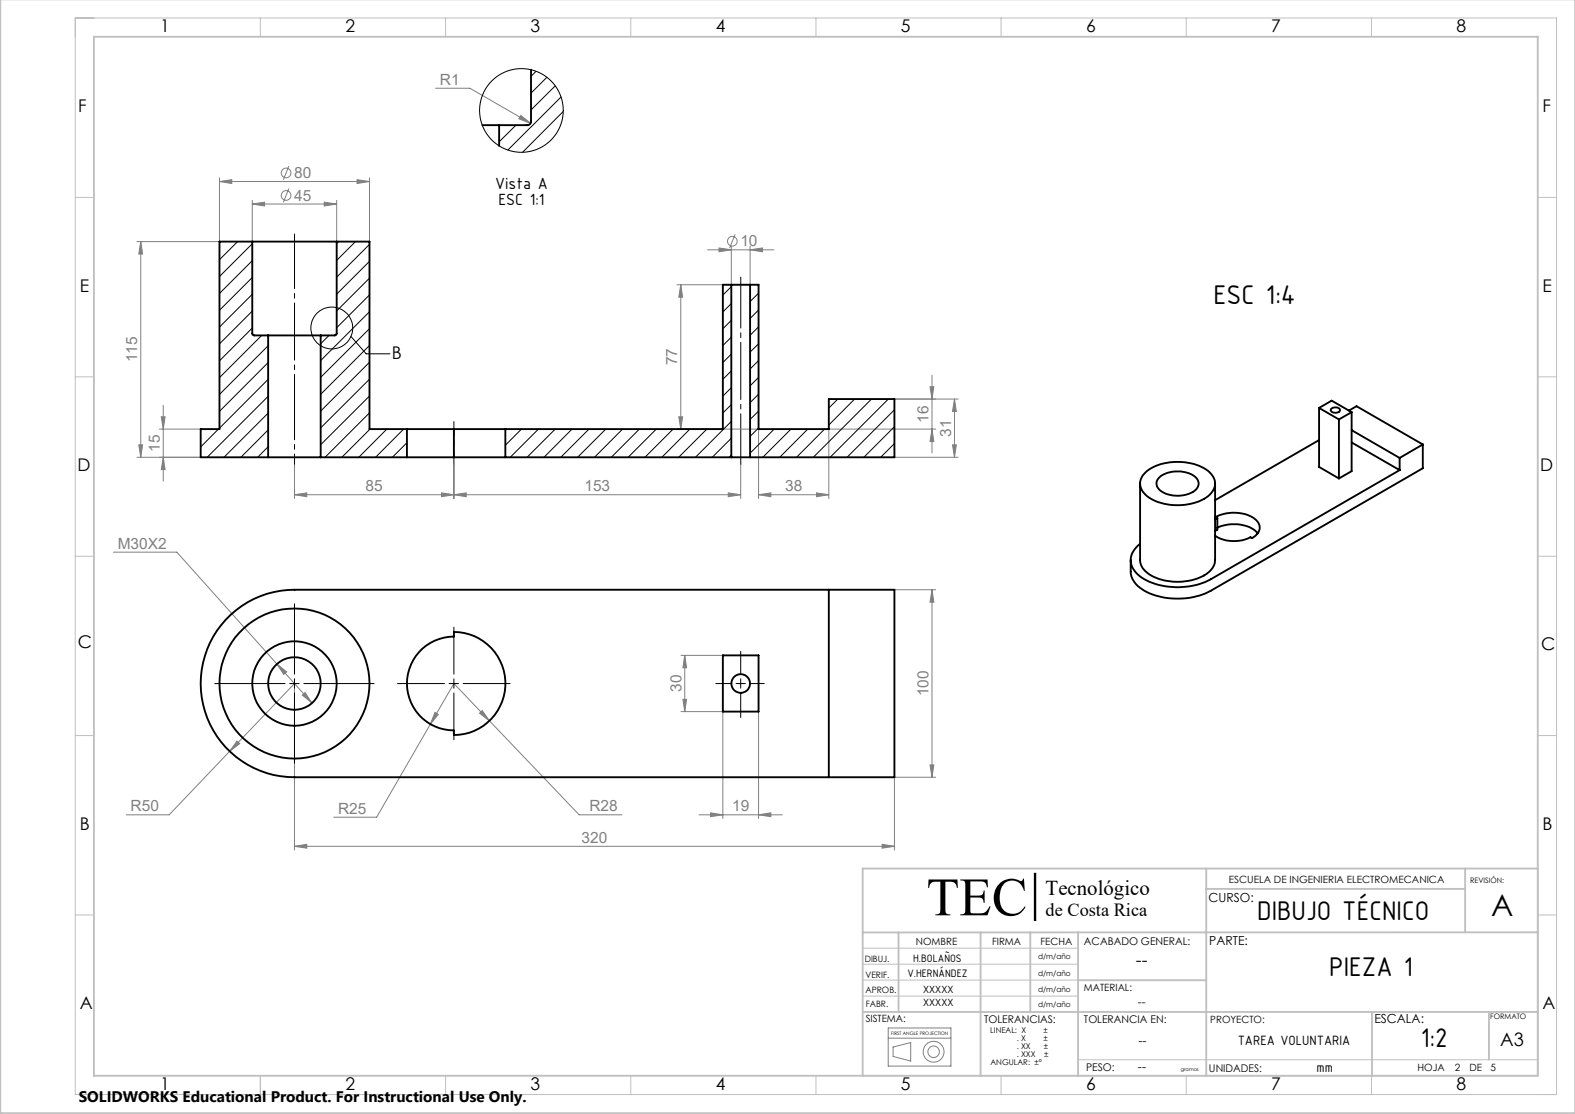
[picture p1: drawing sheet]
<svg xmlns="http://www.w3.org/2000/svg" width="420mm" height="297mm" viewBox="0 0 420 297" stroke-linecap="round" stroke-linejoin="round" font-family="sans-serif">
<g fill="none" stroke="#c0c0c0" stroke-width=".27">
<path d="M20.1 4.8h395v287h-395zM69.4 4.8v5M118.8 4.8v5M168.2 4.8v5M217.6 4.8v5M266.9 4.8v5M316.3 4.8v5M365.7 4.8v5M20.1 52.6h4.9M410.1 52.6h5M20.1 100.5h4.9M410.1 100.5h5"/>
<path d="M20.1 148.3h4.9M410.1 148.3h5M20.1 196.1h4.9M410.1 196.1h5M230 231.6h180.1v55.2h-180.1M20.1 243.9h4.9M230 257.1h57.5M230 252.8h57.5M410.1 243.9h5M230 261.3h57.5M230 265.6h57.5M69.4 286.8v5"/>
<path d="M118.8 286.8v5M168.2 286.8v5M217.6 286.8v5M266.9 286.8v5M287.5 282.5h122.6M316.3 286.8v5M365.7 286.8v5"/>
</g>
<g fill="none" stroke="#c0c0c0" stroke-width=".5">
<path d="M.1 -.1v296.9h419.9M25 9.8h385.1v277h-385.1zM321.6 237h69.1M321.7 231.6v55.2M390.7 231.6v17M410.1 231.6h-180.1v55.2M239.6 248.6v21.2M261.5 248.6v38.3M274.7 248.6v21.2M287.5 248.6v38.2M410.1 248.6h-180.1M230 269.8h180.1"/>
<path d="M287.5 261.3h34.2M365.9 269.8v17M397.1 269.8v12.7"/>
</g>
<path d="M275.8 232.8h.4v12.6h-.4z" fill="none" stroke="#00f" stroke-width=".27"/>
<path d="M276 232.8v12.6" fill="none" stroke="#000" stroke-width=".39"/>
<g fill="none" stroke="#808080" stroke-width=".27">
<path d="M116.2 23.5h9.1l16.2 9.4M138.9 30.8l2.6 2.1-3.1-1.2zM58.5 48.4l3.3-.5v1zM58.5 47.4v17h-22M58.5 48.4h40M67.3 54.4l3.3-.5v1zM67.3 53.4v11M67.3 54.4h22.5M77 50.3l-1.4 3.6M77 44.3l-1.4 3.6M86.5 53.9l3.3 .5-3.3 .5zM89.8 53.4v11"/>
<path d="M95.2 47.9l3.3 .5-3.3 .5zM98.5 47.4v17M37.5 64.4v57.5M37.5 64.4l.5 3.3h-1zM181.5 75.9v38.5M181.5 75.9l.5 3.3h-1zM188.7 66.6h17.7M191.7 66.1l3.3 .5-3.3 .5zM195 65.6v10.3M196 62.5l-1.4 3.6M200 66.6l3.3-.5v1zM200 65.6v10.3h-19.5"/>
<path d="M37 118.6h1l-.5 3.3zM42.5 114.4h11M43 111.1h1l-.5 3.3zM43.5 108.1v20.2M180.5 114.4h21.8v18.5M181 111.1h1l-.5 3.3zM238.5 106.4h17M248 103.1h1l-.5 3.3zM248.5 114.4l.5 3.3h-1zM248.5 100v20.8M249.5 114.4h-28.5v18.5M254 118.6h1l-.5 3.3z"/>
<path d="M254.5 106.4v15.5M254.5 106.4l.5 3.3h-1zM36.5 121.9h17M43.5 121.9l.5 3.3h-1zM78.5 131.9l3.3-.5v1zM78.5 123.9v9M78.5 131.9h119M117.7 131.4l3.3 .5-3.3 .5zM121 131.9l3.3-.5v1zM121 123.9v9M194.2 131.4l3.3 .5-3.3 .5zM197.5 123.9v9"/>
<path d="M202.3 131.9l3.3-.5v1zM202.3 131.9h18.7M217.7 131.4l3.3 .5-3.3 .5zM238.5 121.9h17M30.2 147.2h17l36 40.2M238.5 157.2h11M248.5 157.2v50M248.5 157.2l.5 3.3h-1zM73.8 177l2.6 2.1-.7 .7zM181.6 174.7h11.2M182.6 174.7l.5 3.3h-1zM182.6 174.7v15"/>
<path d="M63.2 197.6l.7 .7-2.7 2zM80.6 185.3l.8-.7 1.8 2.8zM114.8 193.1l-14.4 24.8h-11.4M116 189.9l.9 .6-2.1 2.6zM127.9 190.1l.7-.7 1.9 2.8zM130.5 192.2l23.9 25h11.5M130.5 192.2l-9.5-10-6.2 10.9M181.6 189.7h11.2v28.5M182.1 186.4h1l-.5 3.3zM202.3 189.7v28.5M61.2 200.3l-16.1 16.9h-11.4M61.2 200.3l17.3-18.1v44.4"/>
<path d="M186.4 217.2h22.2M189.5 216.7l3.3 .5-3.3 .5zM202.3 217.2l3.3-.5v1zM248 203.9h1l-.5 3.3zM249.5 207.2h-11v19.4M78.5 225.6l3.3-.5v1zM78.5 225.6h160M235.2 225.1l3.3 .5-3.3 .5zM236.9 276.8h16.7M236.9 274.1h16.7v10.1h-16.7zM238.2 279.1l4.7-1.1v4.9l-4.7-1.2z"/>
<circle cx="76.3" cy="52.1" r="1.29"/>
<circle cx="76.3" cy="46.1" r="1.29"/>
<circle cx="195.3" cy="64.3" r="1.29"/>
<circle cx="249" cy="280.4" r="1.53"/>
<circle cx="249" cy="280.4" r="2.78"/>
</g>
<g fill="none" stroke="#000" stroke-width=".27">
<path d="M93.6 89.7l4 4.6h6.4M78.5 161v18.7M121 167.2v12.5M197.5 173.6v6.1M57.3 182.2h18.7M77.3 182.2h2.5M78.5 181v2.5M78.5 184.7v18.8M81 182.2h18.8M106 182.2h12.5M119.8 182.2h2.5M121 181v2.5"/>
<path d="M121 184.7v12.5M123.5 182.2h12.5M190.9 182.2h4.1M196.3 182.2h2.5M197.5 181v2.5M197.5 184.7v6.6M200 182.2h3.8"/>
<circle cx="88.5" cy="87.5" r="5.6"/>
</g>
<path d="M121 123.9v-11.5" fill="none" stroke="#000" stroke-width=".27" stroke-dasharray="15.2 1.3 1.3 1.3" stroke-dashoffset="11.4"/>
<path d="M197.5 73.9v50" fill="none" stroke="#000" stroke-width=".27" stroke-dasharray="15.2 1.3 1.3 1.3" stroke-dashoffset="1.7"/>
<path d="M78.5 114.4v9.5" fill="none" stroke="#000" stroke-width=".27" stroke-dasharray="15.2 1.3 1.3 1.3" stroke-dashoffset="12.4"/>
<path d="M78.5 62.4v52" fill="none" stroke="#000" stroke-width=".27" stroke-dasharray="15.2 1.3 1.3 1.3" stroke-dashoffset=".7"/>
<g fill="#808080">
<path d="M200 66.6l3.3-.5v1zM191.7 66.1l3.3 .5-3.3 .5zM86.5 53.9l3.3 .5-3.3 .5zM67.3 54.4l3.3-.5v1zM95.2 47.9l3.3 .5-3.3 .5zM58.5 48.4l3.3-.5v1z"/>
<path d="M63.2 197.6l-2 2.7 2.7-2zM127.9 190.1l2.6 2.1-1.9-2.8zM116 189.9l-1.2 3.2 2.1-2.6zM189.5 216.7l3.3 .5-3.3 .5zM202.3 217.2l3.3-.5v1zM78.5 225.6l3.3-.5v1zM235.2 225.1l3.3 .5-3.3 .5zM80.6 185.3l2.6 2.1-1.8-2.8zM73.8 177l1.9 2.8 .7-.7zM78.5 131.9l3.3-.5v1zM117.7 131.4l3.3 .5-3.3 .5zM121 131.9l3.3-.5v1zM194.2 131.4l3.3 .5-3.3 .5zM202.3 131.9l3.3-.5v1zM217.7 131.4l3.3 .5-3.3 .5zM138.9 30.8l-.5 .9 3.1 1.2z"/>
<path d="M248 203.9h1l-.5 3.3zM248.5 157.2l.5 3.3h-1zM181 111.1h1l-.5 3.3zM181.5 75.9l.5 3.3h-1zM37 118.6h1l-.5 3.3zM37.5 64.4l.5 3.3h-1z"/>
<path d="M254 118.6h1l-.5 3.3zM254.5 106.4l.5 3.3h-1z"/>
<path d="M182.6 174.7l.5 3.3h-1zM182.1 186.4h1l-.5 3.3zM43 111.1h1l-.5 3.3zM43.5 121.9l.5 3.3h-1zM248 103.1h1l-.5 3.3zM248.5 114.4l.5 3.3h-1z"/>
</g>
<g fill="none" stroke="#000" stroke-width=".5">
<path d="M141.6 18.6v13.8a.96 .96 0 0 1-1 1h-7.5M128.6 33.4h4.5M133.1 33.4v5.5M67.3 64.4v24.6l.5 .4h3.7M67.3 64.4h22.5M67.3 64.4h-8.8v50h-5v7.5h18M89.8 64.4l-.1 24.7-.4 .3h-3.8M89.8 64.4h8.7v50h10M195 75.9h5M195 75.9h-2.2v38.5h-58M195 75.9v46M200 75.9h2.3v38.5h18.7v-8h17.5v15.5h-38.5"/>
<path d="M200 75.9v46M71.5 89.4h14M71.5 89.4v32.5M85.5 89.4v32.5M108.5 114.4h12.5M108.5 114.4v7.5M121 114.4h13.8M121 114.4v7.5M134.8 114.4v7.5M351.8 117.3l-27.8 16M351.8 108.8v15.7l5.2 3.1M351.8 108.8l5.2 3"/>
<path d="M351.8 108.8l3.3-2 5.3 3.1M354.9 109.1a1.49 1.49 0 0 1 2.4 .3 1.4 1.4 0 0 1-2.4-.1zM357 111.8v15.8M359.7 109.5l2-1.2 17.7 10.2M360.4 118l12.8 7.3M360.4 109.9v15.7l-3.4 2M360.4 109.9l-3.4 1.9M360.4 114.7l12.8 7.4M379.4 118.5v6.3l-56.5 32.7a19.4 19.4 0 0 1-18.3-.4 5.9 5.9 0 0 1-3.1-4.7v-3.1M379.4 118.5l-6.2 3.6M71.5 121.9h14M85.5 121.9h23"/>
<path d="M108.5 121.9h12.5M121 121.9h13.8M134.8 121.9h60.2M195 121.9h5M304 128.9v20.4a5.6 5.6 0 0 0 4.2 4.7 15.1 15.1 0 0 0 14-1.3 4.3 4.3 0 0 0 1.8-3.4v-20.4M305.4 126a14.6 14.6 0 0 1 15.1-1.5 4.8 4.8 0 0 1 3.3 5.6 8.4 8.4 0 0 1-6.9 4.3 13.9 13.9 0 0 1-11.5-2.5 3.8 3.8 0 0 1 0-5.9zM309.4 127a8.4 8.4 0 0 1 9.4 .2 2.37 2.37 0 0 1-.8 4 7.9 7.9 0 0 1-9.2-1.1 2.14 2.14 0 0 1 .6-3.1zM324.6 138.1l-.6 .4M324.6 138.1l-.4-.2a10.3 10.3 0 0 1 10.8 .7 2.7 2.7 0 0 1-.6 4.6l-.5 .3-.5-.3a9.6 9.6 0 0 1-9.4-.4M324.6 138.1v3.1l-.6 .4M373.2 125.3l-50.3 29.1a19.1 19.1 0 0 1-18.9-.8 5 5 0 0 1 0-8.6M373.2 122.1v3.2"/>
<path d="M221 157.2v50M324.6 140.7a10.1 10.1 0 0 1 10.4 1l.4 .5M61.5 163.9a25 25 0 0 1 17-6.7h160v50h-160a25 25 0 0 1-23.3-15.8 25 25 0 0 1 6.3-27.5zM112.6 172.9a12.7 12.7 0 0 1 8.4-3.2v-1.2a13.7 13.7 0 0 1 13.8 13.7 13.7 13.7 0 0 1-13.8 13.8v-1.3a12.5 12.5 0 0 1-11.6-8 12.5 12.5 0 0 1 3.2-13.8zM192.8 174.7h9.5v15h-9.5z"/>
<circle cx="78.5" cy="182.2" r="20"/>
<circle cx="78.5" cy="182.2" r="7"/>
<circle cx="78.5" cy="182.2" r="11.3"/>
<circle cx="197.5" cy="182.2" r="2.5"/>
</g>
<g fill="none" stroke="#000" stroke-width=".27">
<path d="M142.9 19l-1.3 1.4M137.6 33.4l-4.5 4.4M141.3 34.2l-5.9 5.8M145.8 20.6l-4.2 4.2M148.1 22.9l-6.5 6.4M149.6 25.9l-8.2 8.2M150.2 29.7l-10.9 10.9M58.9 64.4l-.4 .4M63.4 64.4l-4.9 4.8M67.3 65l-8.8 8.7M67.3 69.5l-8.8 8.7M67.3 74l-8.8 8.7"/>
<path d="M67.3 78.5l-8.8 8.7M90.3 64.4l-.5 .5M94.8 64.4l-5 5M98.5 65.2l-8.7 8.7M98.5 69.7l-8.7 8.7M98.5 74.2l-8.7 8.7M98.5 78.6l-8.7 8.8M195 76.4l-2.2 2.3M200 75.9h.1M202.3 78.2l-2.3 2.2M67.3 87.5l-8.8 8.7M67.3 82.9l-8.8 8.8"/>
<path d="M69.8 89.4l-11.3 11.3M71.5 92.2l-13 13M71.5 96.7l-13 13M87.7 89.4l-2.2 2.2M98.5 83.1l-13 13M98.5 87.6l-13 13M98.5 92.1l-13 13M98.5 96.6l-13 13M195 89.9l-2.2 2.2M195 94.4l-2.2 2.3M195 80.9l-2.2 2.3M195 85.4l-2.2 2.3"/>
<path d="M195 98.9l-2.2 2.2M202.3 82.7l-2.3 2.2M202.3 87.1l-2.3 2.3M202.3 91.6l-2.3 2.3M202.3 96.1l-2.3 2.3M53.8 114.4l-.3 .2M58.2 114.4l-4.7 4.8M71.5 105.7l-16.3 16.2M71.5 101.1l-13 13.1M71.5 110.1l-11.8 11.8M71.5 114.6l-7.3 7.3M71.5 119.1l-2.8 2.8"/>
<path d="M98.5 101.1l-13 13M98.5 105.6l-13 13M98.5 110.1l-11.8 11.8M98.7 114.4l-7.5 7.5M103.2 114.4l-7.5 7.5M107.6 114.4l-7.4 7.5M108.5 118l-3.9 3.9M139.1 114.4l-4.3 4.3M143.6 114.4l-7.5 7.5M148.1 114.4l-7.6 7.5M152.5 114.4l-7.4 7.5M157.1 114.4l-7.6 7.5"/>
<path d="M161.5 114.4l-7.5 7.5M166 114.4l-7.5 7.5M170.5 114.4l-7.5 7.5M175 114.4l-7.5 7.5M179.5 114.4l-7.5 7.5M184 114.4l-7.5 7.5M188.5 114.4l-7.5 7.5M195 103.4l-2.2 2.2M195 112.4l-9.5 9.5M195 107.9l-2.2 2.2M195 116.8l-5.1 5.1M202.3 100.6l-2.3 2.3"/>
<path d="M202.3 105.1l-2.3 2.2M202.3 109.6l-2.3 2.2M202.3 114.1l-2.3 2.2M206.4 114.4l-6.4 6.4M210.9 114.4l-7.5 7.5M215.4 114.4l-7.5 7.5M219.9 114.4l-7.5 7.5M223.4 106.4l-2.4 2.4M227.9 106.4l-6.9 6.9M232.4 106.4l-15.5 15.5M236.9 106.4l-15.5 15.5M238.5 109.3l-12.6 12.6"/>
<path d="M238.5 113.8l-8.1 8.1M238.5 118.2l-3.7 3.7M195 121.3l-.5 .6"/>
<circle cx="139.1" cy="29.5" r="11.2"/>
</g>
<text font-size="14.4" x="247.1" y="244">TEC</text>
<text font-size="8" x="397.7" y="244.1">A</text>
<g font-size="7.8">
<text x="323.6" y="80.9">ESC 1:4</text>
<text x="335.2" y="245.3">DIBUJO TÉCNICO</text>
<text x="354.5" y="260.3">PIEZA 1</text>
<text x="378.9" y="279.3">1:2</text>
</g>
<text font-size="5.6" x="278.8" y="238.7">Tecnológico</text>
<g font-size="4.9">
<text x="278.8" y="244.2">de Costa Rica</text>
<text x="400" y="279">A3</text>
</g>
<g font-size="4.7">
<text x="42.7" y="8.6">1</text>
<text x="92.1" y="8.6">2</text>
<text x="141.5" y="8.6">3</text>
<text x="190.9" y="8.6">4</text>
<text x="240.2" y="8.6">5</text>
<text x="289.6" y="8.6">6</text>
<text x="339" y="8.6">7</text>
<text x="388.4" y="8.6">8</text>
<text x="20.8" y="29.9">F</text>
<text x="411.3" y="29.9">F</text>
<text x="132" y="50.4">Vista A</text>
<text x="132.9" y="54.6">ESC 1:1</text>
<text x="21.3" y="77.8">E</text>
<text x="411.3" y="77.8">E</text>
<text x="104.5" y="95.6">B</text>
<text x="20.7" y="125.5">D</text>
<text x="410.7" y="125.6">D</text>
<text x="20.8" y="172.9">C</text>
<text x="410.9" y="173.4">C</text>
<text x="21.3" y="221.2">B</text>
<text x="411.3" y="221.2">B</text>
<text x="302.9" y="257.7">--</text>
<text x="21.3" y="269.1">A</text>
<text x="411.3" y="269.1">A</text>
<text x="42.7" y="290.6">1</text>
<text x="92.1" y="290.6">2</text>
<text x="141.5" y="290.6">3</text>
<text x="190.9" y="290.6">4</text>
<text x="240.2" y="290.6">5</text>
<text x="289.6" y="290.6">6</text>
<text x="339" y="290.6">7</text>
<text x="388.4" y="290.6">8</text>
</g>
<g font-size="4.1" fill="#808080">
<text x="117.3" y="22.6">R1</text>
<text x="78.4" y="47.5">80</text>
<text x="78.4" y="53.5">45</text>
<text x="197.4" y="65.7">10</text>
<text x="36.6" y="96.6" transform="rotate(-90 36.6 96.6)">115</text>
<text x="180.6" y="97.4" transform="rotate(-90 180.6 97.4)">77</text>
<text x="247.6" y="112.7" transform="rotate(-90 247.6 112.7)">16</text>
<text x="253.6" y="116.4" transform="rotate(-90 253.6 116.4)">31</text>
<text x="42.6" y="120.4" transform="rotate(-90 42.6 120.4)">15</text>
<text x="97.5" y="131">85</text>
<text x="155.9" y="131">153</text>
<text x="209.4" y="131">38</text>
<text x="31.4" y="146.3">M30X2</text>
<text x="181.7" y="184.5" transform="rotate(-90 181.7 184.5)">30</text>
<text x="247.6" y="185.6" transform="rotate(-90 247.6 185.6)">100</text>
<text x="34.8" y="216.3">R50</text>
<text x="90.2" y="216.9">R25</text>
<text x="157.2" y="216.3">R28</text>
<text x="195.2" y="216.3">19</text>
<text x="155.1" y="224.7">320</text>
</g>
<text font-size="4.1" x="21" y="293.7">SOLIDWORKS Educational Product. For Instructional Use Only.</text>
<g font-size="3.9">
<text x="330" y="278.5">TAREA VOLUNTARIA</text>
<text x="351.1" y="285.7">mm</text>
</g>
<g font-size="3.3">
<text x="322.3" y="240.4">CURSO:</text>
<text x="322.5" y="252">PARTE:</text>
<text x="366.5" y="272.7">ESCALA:</text>
<text x="303.6" y="278.7">--</text>
<text x="303.5" y="285.6">--</text>
</g>
<text font-size="3.2" x="303.4" y="268.3">--</text>
<g font-size="3.1">
<text x="243.5" y="256.4">H.BOLAÑOS</text>
<text x="242" y="260.5">V.HERNÁNDEZ</text>
</g>
<g font-size="2.8">
<text x="289.1" y="252">ACABADO GENERAL:</text>
<text x="262.4" y="272.6">TOLERANCIAS:</text>
<text x="289.1" y="272.8">TOLERANCIA EN:</text>
<text x="289.6" y="285.6">PESO:</text>
<text x="322.4" y="285.9">UNIDADES:</text>
</g>
<g font-size="2.7">
<text x="327.7" y="235.5">ESCUELA DE INGENIERIA ELECTROMECANICA</text>
<text x="244.2" y="252">NOMBRE</text>
<text x="264.6" y="252">FIRMA</text>
<text x="277.5" y="252">FECHA</text>
<text x="246.2" y="268.3">XXXXX</text>
<text x="246.2" y="264.9">XXXXX</text>
<text x="289.1" y="264.1">MATERIAL:</text>
<text x="230.8" y="272.6">SISTEMA:</text>
<text x="322.7" y="272.7">PROYECTO:</text>
<text x="378" y="285.6">HOJA</text>
<text x="387.9" y="285.6">2</text>
<text x="391.8" y="285.6">DE</text>
<text x="397.4" y="285.6">5</text>
</g>
<g font-size="2.3">
<text x="230.6" y="256.5">DIBUJ.</text>
<text x="230.8" y="260.7">VERIF.</text>
<text x="230.8" y="264.8">APROB.</text>
<text x="230.8" y="268.6">FABR.</text>
</g>
<g font-size="2.1">
<text x="264.1" y="275.3">LINEAL: X</text>
<text x="278.3" y="275.3">±</text>
<text x="271.1" y="281.7">. XXX</text>
<text x="271.2" y="279.6">. XX</text>
<text x="271.2" y="277.5">. X</text>
<text x="278.3" y="277.5">±</text>
<text x="278.4" y="279.6">±</text>
<text x="278.5" y="281.7">±</text>
<text x="264.1" y="283.8">ANGULAR: ±°</text>
</g>
<g font-size="2">
<text x="392.1" y="235.4">REVISIÓN:</text>
<text x="276.8" y="255.8">d/m/año</text>
<text x="276.8" y="260.2">d/m/año</text>
<text x="276.8" y="264.5">d/m/año</text>
<text x="276.8" y="268.6">d/m/año</text>
<text x="397.4" y="271.8">FORMATO</text>
</g>
<g font-size="1.3">
<text x="237.6" y="276">FIRST ANGLE PROJECTION</text>
<text x="314.9" y="285.6">gramos</text>
</g>
</svg>
